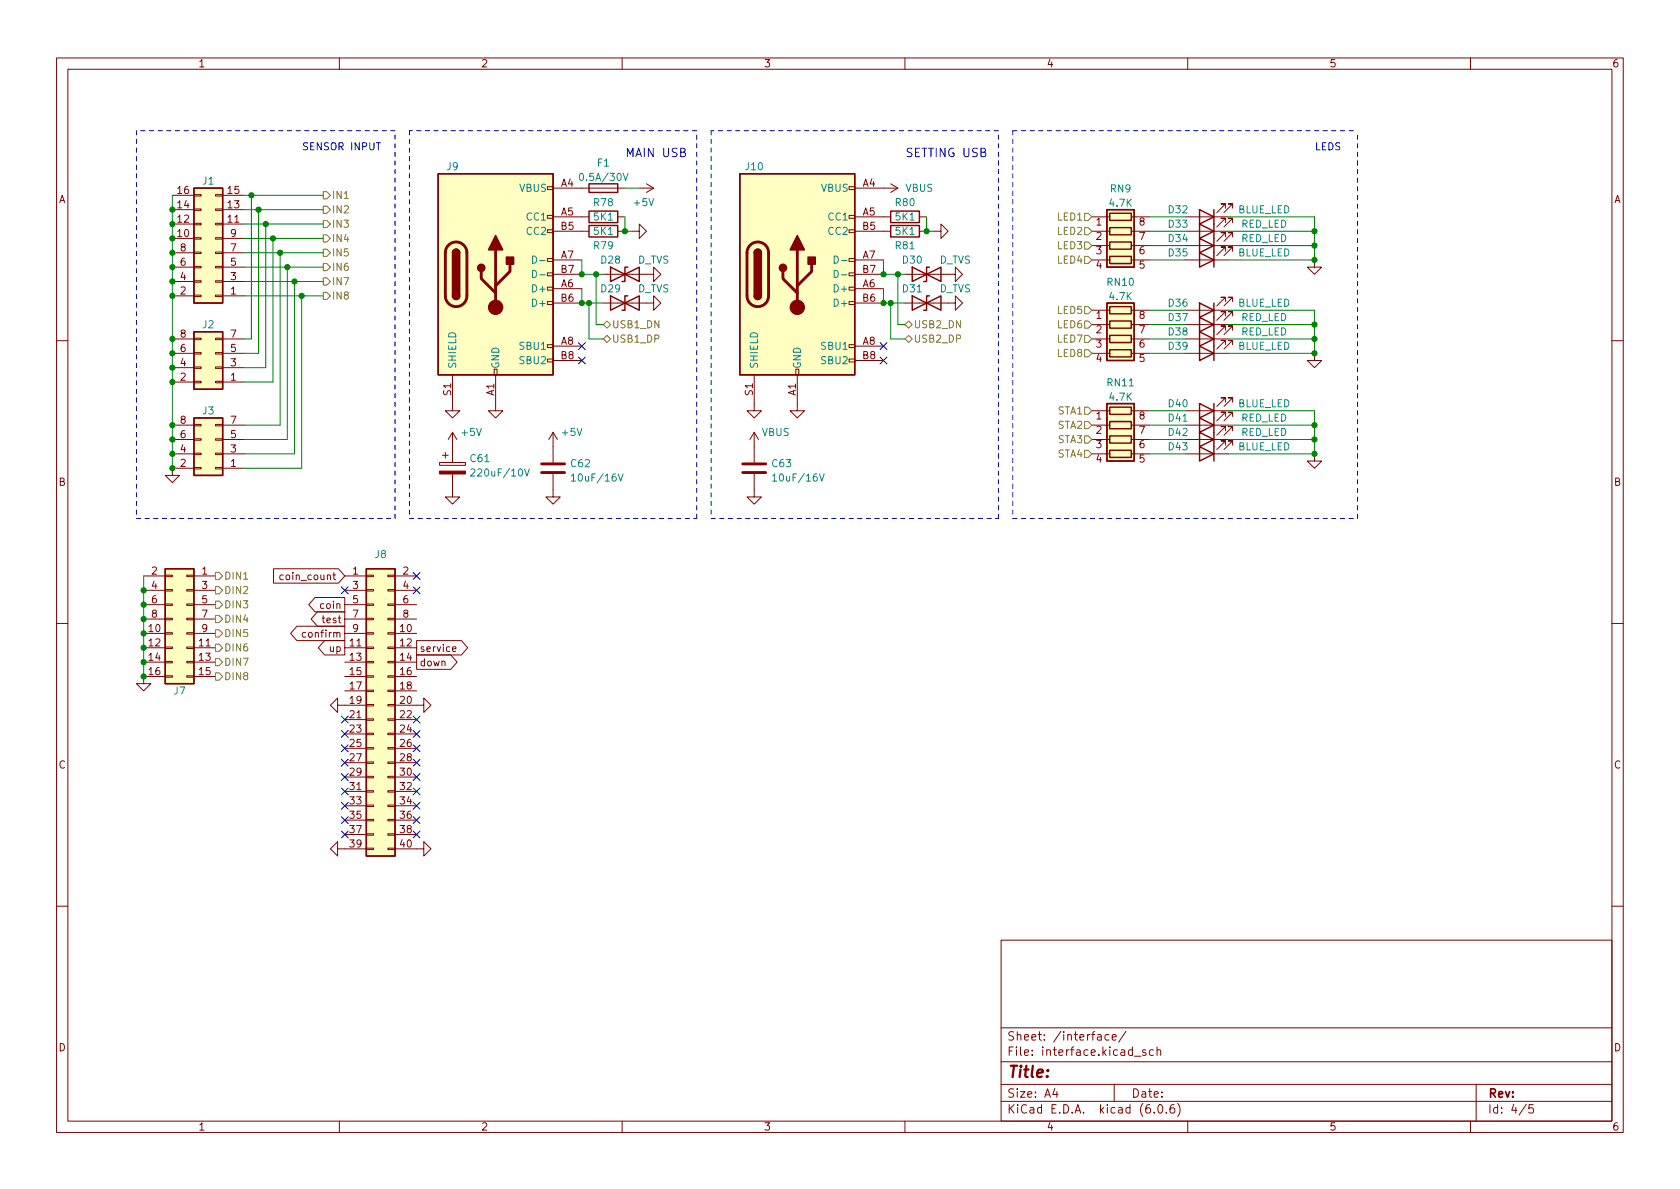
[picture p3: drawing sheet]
<svg xmlns="http://www.w3.org/2000/svg" width="297mm" height="210mm" viewBox="0 0 297 210" stroke-linecap="round" stroke-linejoin="round" font-family="sans-serif">
<g fill="none" stroke="#840000" stroke-width=".18">
<path d="M10 10.2h277v190.1h-277zM12 12.2h273v186.1h-273zM60 10.2v2M110 10.2v2M160 10.2v2M210 10.2v2M260 10.2v2M30.5 39.6h3.8M30.5 37.1h3.8M30.5 34.5h3.8M34.3 34.4h1.3v.3h-1.3zM34.3 37h1.3v.2h-1.3z"/>
<path d="M34.3 39.5h1.3v.2h-1.3zM38.1 34.4h1.3v.3h-1.3zM38.1 37h1.3v.2h-1.3zM38.1 39.5h1.3v.2h-1.3zM39.4 39.6h3.8M39.4 37.1h3.8M39.4 34.5h3.8M96.8 38.1h1v.5h-1zM96.8 33h1v.5h-1zM97.8 33.3h12.7M97.8 38.3h6.3M109.2 38.3h1.3"/>
<path d="M113 33.3h2.6M114.3 32.5l1.3 .8M115.6 33.3l-1.3 .7M150.1 38.1h1v.5h-1zM150.1 33h1v.5h-1zM151.1 33.3h7.6M151.1 38.3h6.4M157.5 32.5l1.2 .8M158.7 33.3l-1.2 .7M162.6 38.3h1.2M193 38.3h3.2M200 38.3h3.2"/>
<path d="M209.5 38.3h7.7M216.7 36.8v-.7h-.8h.8l-1.6 1.5M216.7 39.4v-.8h-.8h.8l-1.6 1.5M217.9 36.8v-.7h-.7h.7l-1.5 1.5M217.9 39.4v-.8h-.7h.7l-1.5 1.5M30.5 59.9h3.8M30.5 52.3h3.8M30.5 42.2h3.8M30.5 49.8h3.8M30.5 47.2h3.8M30.5 44.7h3.8M34.3 59.8h1.3v.3h-1.3z"/>
<path d="M34.3 42h1.3v.3h-1.3zM34.3 44.6h1.3v.2h-1.3zM34.3 47.1h1.3v.3h-1.3zM34.3 49.7h1.3v.2h-1.3zM34.3 52.2h1.3v.2h-1.3zM38.1 59.8h1.3v.3h-1.3zM38.1 42h1.3v.3h-1.3zM38.1 44.6h1.3v.2h-1.3zM38.1 47.1h1.3v.3h-1.3zM38.1 49.7h1.3v.2h-1.3zM38.1 52.2h1.3v.2h-1.3zM39.4 59.9h3.8"/>
<path d="M39.4 52.3h3.8M39.4 42.2h3.8M39.4 49.8h3.8M39.4 47.2h3.8M39.4 44.7h3.8M96.8 53.3h1v.5h-1zM96.8 50.8h1v.5h-1zM96.8 48.3h1v.5h-1zM96.8 45.7h1v.5h-1zM96.8 40.6h1v.5h-1zM97.8 48.5h5.1M97.8 53.6h5.1"/>
<path d="M97.8 51h5.1M97.8 46h5.1M97.8 40.9h6.3M106.7 53.6h8.9v-1.3l1.2 1.3-1.2 1.3v-1.3M106.7 48.5h8.9v-1.3l1.2 1.3-1.2 1.3v-1.3M109.2 40.9h1.3M111.8 40.9h1.2v-1.3l1.3 1.3-1.3 1.3v-1.3M150.1 53.3h1v.5h-1zM150.1 50.8h1v.5h-1zM150.1 48.3h1v.5h-1zM150.1 45.7h1v.5h-1zM150.1 40.6h1v.5h-1z"/>
<path d="M151.1 48.5h5.1M151.1 53.6h5.1M151.1 51h5.1M151.1 46h5.1M151.1 40.9h6.4M160 53.6h8.9v-1.3l1.3 1.3-1.3 1.3v-1.3M160 48.5h8.9v-1.3l1.3 1.3-1.3 1.3v-1.3M162.6 40.9h1.2M165.1 40.9h1.3v-1.3l1.2 1.3-1.2 1.3v-1.3M193 54.9h3.2M193 59.9h3.2M193 57.4h3.2"/>
<path d="M193 46h3.2M193 40.9h3.2M193 43.4h3.2M200 54.9h3.2M200 59.9h3.2M200 57.4h3.2M200 46h3.2M200 40.9h3.2M200 43.4h3.2M209.5 54.9h7.7M209.5 59.9h7.7M209.5 57.4h7.7"/>
<path d="M209.5 46h7.7M209.5 40.9h7.7M209.5 43.4h7.7M216.7 53.3v-.7h-.8h.8l-1.6 1.5M216.7 58.4v-.7h-.8h.8l-1.6 1.5M216.7 55.9v-.8h-.8h.8l-1.6 1.5M216.7 44.4v-.7h-.8h.8l-1.6 1.5M216.7 41.9v-.8h-.8h.8l-1.6 1.6M217.9 53.3v-.7h-.7h.7l-1.5 1.5M217.9 58.4v-.7h-.7h.7l-1.5 1.5M217.9 55.9v-.8h-.7h.7l-1.5 1.5M217.9 44.4v-.7h-.7h.7l-1.5 1.5"/>
<path d="M217.9 41.9v-.8h-.7h.7l-1.5 1.6M232.4 46v1.2h1.3l-1.3 1.3-1.3-1.3h1.3M10 60.2h2M30.5 62.5h3.8M30.5 75.2h3.8M30.5 77.7h3.8M30.5 67.6h3.8M30.5 65h3.8M34.3 62.4h1.3v.2h-1.3zM34.3 64.9h1.3v.2h-1.3zM34.3 67.4h1.3v.3h-1.3zM34.3 75.1h1.3v.2h-1.3z"/>
<path d="M34.3 77.6h1.3v.2h-1.3zM38.1 62.4h1.3v.2h-1.3zM38.1 64.9h1.3v.2h-1.3zM38.1 67.4h1.3v.3h-1.3zM38.1 75.1h1.3v.2h-1.3zM38.1 77.6h1.3v.2h-1.3zM39.4 62.5h3.8M39.4 75.2h3.8M39.4 77.7h3.8M39.4 67.6h3.8M39.4 65h3.8M80 66.3v6.3h1.3l-1.3 1.3-1.3-1.3h1.3"/>
<path d="M80 76.4l-.8 1.3M80 76.4v5.4M80 76.4l.8 1.3M87.4 65.3h.5v1h-.5zM87.6 66.3v6.3h1.3l-1.3 1.3-1.2-1.3h1.2M96.8 63.5h1v.5h-1zM96.8 61h1v.5h-1zM97.8 76.4l-.8 1.3M97.8 76.4v5.4M97.8 76.4l.8 1.3M97.8 61.2h5.1M97.8 63.7h5.1"/>
<path d="M133.3 66.3v6.3h1.3l-1.3 1.3-1.2-1.3h1.2M133.3 76.4v5.4M133.3 76.4l-.7 1.3M133.3 76.4l.8 1.3M140.7 65.3h.5v1h-.5zM141 66.3v6.3h1.2l-1.2 1.3-1.3-1.3h1.3M150.1 63.5h1v.5h-1zM150.1 61h1v.5h-1zM151.1 61.2h5.1M151.1 63.7h5.1M193 62.5h3.2M193 72.6h3.2"/>
<path d="M193 75.2h3.2M193 77.7h3.2M200 62.5h3.2M200 72.6h3.2M200 75.2h3.2M200 77.7h3.2M209.5 62.5h7.7M209.5 72.6h7.7M209.5 75.2h7.7M209.5 77.7h7.7M216.7 61v-.8h-.8h.8l-1.6 1.5M216.7 78.7v-.7h-.8h.8l-1.6 1.5"/>
<path d="M216.7 71.1v-.7h-.8h.8l-1.6 1.5M216.7 73.7v-.8h-.8h.8l-1.6 1.5M216.7 76.2v-.8h-.8h.8l-1.6 1.6M217.9 61v-.8h-.7h.7l-1.5 1.5M217.9 78.7v-.7h-.7h.7l-1.5 1.5M217.9 71.1v-.7h-.7h.7l-1.5 1.5M217.9 73.7v-.8h-.7h.7l-1.5 1.5M217.9 76.2v-.8h-.7h.7l-1.5 1.6M232.4 62.5v1.2h1.3l-1.3 1.3-1.3-1.3h1.3M285 60.2h2M30.5 80.3h3.8M34.3 80.1h1.3v.3h-1.3z"/>
<path d="M34.3 82.7h1.3v.2h-1.3zM34.3 82.8h-3.8v1.3h1.2l-1.2 1.2-1.3-1.2h1.3M38.1 80.1h1.3v.3h-1.3zM38.1 82.7h1.3v.2h-1.3zM39.4 80.3h3.8M39.4 82.8h3.8M77.7 81.8h4.6v.5h-4.6zM78.2 80.5h1M78.7 80v1M80 83.8v4.1h1.3l-1.3 1.2-1.3-1.2h1.3M97.8 83.8v4.1h1.3l-1.3 1.2-1.3-1.2h1.3M133.3 83.8v4.1h1.3l-1.3 1.2-1.2-1.2h1.2"/>
<path d="M193 80.3h3.2M200 80.3h3.2M209.5 80.3h7.7M232.4 80.3v1.2h1.3l-1.3 1.3-1.3-1.3h1.3M10 110.2h2M25.4 101.8h3.8M25.4 112h3.8M25.4 114.5h3.8M25.4 117.1h3.8M25.4 104.4h3.8M25.4 106.9h3.8M25.4 109.5h3.8"/>
<path d="M29.2 119.5h1.3v.3h-1.3zM29.2 117h1.3v.2h-1.3zM29.2 114.4h1.3v.3h-1.3zM29.2 111.9h1.3v.2h-1.3zM29.2 109.3h1.3v.3h-1.3zM29.2 106.8h1.3v.3h-1.3zM29.2 104.3h1.3v.2h-1.3zM29.2 101.7h1.3v.3h-1.3zM29.2 119.6h-3.8v1.3h1.3l-1.3 1.3-1.3-1.3h1.3M33 119.5h1.3v.3h-1.3zM33 117h1.3v.2h-1.3zM33 114.4h1.3v.3h-1.3z"/>
<path d="M33 111.9h1.3v.2h-1.3zM33 109.3h1.3v.3h-1.3zM33 106.8h1.3v.3h-1.3zM33 104.3h1.3v.2h-1.3zM33 101.7h1.3v.3h-1.3zM34.3 101.8h3.8M34.3 112h3.8M34.3 114.5h3.8M34.3 117.1h3.8M34.3 119.6h3.8M34.3 104.4h3.8M34.3 106.9h3.8"/>
<path d="M34.3 109.5h3.8M48.4 100.6h11.4l1.2 1.2-1.2 1.3h-11.4zM50.1 101.7h-.4l-.2 .2 .1 .6h.5M52.5 110.7h8.5v2.6h-8.5l-1.1-1.3zM55.7 105.7h5.3v2.5h-5.3l-1.1-1.3zM56.1 108.2h4.9v2.5h-4.9l-1.1-1.2zM57.4 113.3h3.6v2.5h-3.6l-1.1-1.3zM58.9 101.7h.4M59 101.2v1.1l.3 .2M61 101.8h3.8M61 112h3.8M61 114.5h3.8"/>
<path d="M61 117.1h3.8M61 119.6h3.8M61 104.4h3.8M61 106.9h3.8M61 109.5h3.8M64.8 119.5h1.2v.3h-1.2zM64.8 117h1.2v.2h-1.2zM64.8 114.4h1.2v.3h-1.2zM64.8 111.9h1.2v.2h-1.2zM64.8 109.3h1.2v.3h-1.2zM64.8 106.8h1.2v.3h-1.2zM64.8 104.3h1.2v.2h-1.2z"/>
<path d="M64.8 101.7h1.2v.3h-1.2zM68.6 119.5h1.2v.3h-1.2zM68.6 117h1.2v.2h-1.2zM68.6 114.4h1.2v.3h-1.2zM68.6 111.9h1.2v.2h-1.2zM68.6 109.3h1.2v.3h-1.2zM68.6 106.8h1.2v.3h-1.2zM68.6 104.3h1.2v.2h-1.2zM68.6 101.7h1.2v.3h-1.2zM69.8 101.8h3.9M69.8 112h3.9M69.8 114.5h3.9"/>
<path d="M69.8 117.1h3.9M69.8 119.6h3.9M69.8 104.4h3.9M69.8 106.9h3.9M69.8 109.5h3.9M73.7 115.8h6l1.1 1.3-1.1 1.3h-6zM73.7 113.3h7.9l1.1 1.2-1.1 1.3h-7.9zM80 114.8l.6-.1v-.3h-.4l-.2 .1 .1 .7h.5M285 110.2h2M59.7 124.7v-1.3l-1.3 1.3 1.3 1.3v-1.3h5.1M61 122.2h3.8M61 127.2h3.8"/>
<path d="M61 129.8h3.8M61 132.3h3.8M61 134.9h3.8M61 137.4h3.8M61 139.9h3.8M64.8 139.8h1.2v.3h-1.2zM64.8 137.3h1.2v.2h-1.2zM64.8 134.7h1.2v.3h-1.2zM64.8 132.2h1.2v.3h-1.2zM64.8 129.7h1.2v.2h-1.2zM64.8 127.1h1.2v.3h-1.2zM64.8 124.6h1.2v.2h-1.2z"/>
<path d="M64.8 122h1.2v.3h-1.2zM68.6 139.8h1.2v.3h-1.2zM68.6 137.3h1.2v.2h-1.2zM68.6 134.7h1.2v.3h-1.2zM68.6 132.2h1.2v.3h-1.2zM68.6 129.7h1.2v.2h-1.2zM68.6 127.1h1.2v.3h-1.2zM68.6 124.6h1.2v.2h-1.2zM68.6 122h1.2v.3h-1.2zM69.8 124.7h5.1v-1.3l1.3 1.3-1.3 1.3v-1.3M69.8 122.2h3.9M69.8 127.2h3.9"/>
<path d="M69.8 129.8h3.9M69.8 132.3h3.9M69.8 134.9h3.9M69.8 137.4h3.9M69.8 139.9h3.9M59.7 150.1v-1.3l-1.3 1.3 1.3 1.3v-1.3h5.1M61 142.5h3.8M61 145h3.8M61 147.6h3.8M64.8 150h1.2v.2h-1.2zM64.8 147.4h1.2v.3h-1.2zM64.8 144.9h1.2v.3h-1.2z"/>
<path d="M64.8 142.4h1.2v.2h-1.2zM68.6 150h1.2v.2h-1.2zM68.6 147.4h1.2v.3h-1.2zM68.6 144.9h1.2v.3h-1.2zM68.6 142.4h1.2v.2h-1.2zM69.8 150.1h5.1v-1.3l1.3 1.3-1.3 1.3v-1.3M69.8 142.5h3.9M69.8 145h3.9M69.8 147.6h3.9M10 160.2h2M177 166.3h108v32h-108zM285 160.2h2"/>
<path d="M60 198.3v2M110 198.3v2M160 198.3v2M177 194.8h108M177 191.8h108M177 187.8h108M177 181.8h108M186.5 192.5l-.4 1h1M186.9 193v1M194.1 183h.5l.1 .9M194.7 183.3l-.5 .1a.29 .29 0 0 0-.2 .2 .29 .29 0 0 0 .2 .3h.5M196.1 183l-.5-.1-.2 .3v.4l.1 .3h.6"/>
<path d="M196.6 183.4l.8-.1-.1-.3-.4-.1-.3 .2 .1 .8h.6M197 191.8v3M199.1 182.4l-1.3 1.9M200.6 186.8h1.1M202.6 185.7l-.4-.1-.2 .2 .1 .3 .5 .1v.4h-.6M203.9 185.7l-.4-.1-.3 .3v.4l.2 .3h.5M204.1 196.7v.1M204.6 185.8l.2-.2 .3 .1 .1 .9M204.6 185.1v1.5M204.9 195.4l.2-.1a.81 .81 0 0 1 .6 .7 .81 .81 0 0 1-.3 .8h-.2a.81 .81 0 0 1-.6-.6 .81 .81 0 0 1 .3-.8zM206.2 196.7v.1M207.6 195.3a.59 .59 0 0 0-.7 .7v.5l.1 .3h.4l.2-.1 .1-.5-.1-.2-.5-.1-.2 .3"/>
<path d="M208.2 195.1a1.72 1.72 0 0 1 0 2.3M210 198.3v2M260 198.3v2M261 191.8v6.5M269.9 195.3l-1.3 1.9M271.1 195.3h-.7l-.1 .7 .2-.1 .5 .1 .2 .2-.1 .5-.2 .1-.6-.1"/>
</g>
<g fill="none" stroke="#840000" stroke-width=".25">
<path d="M34.3 33.3h5.1v20.3h-5.1zM77.5 30.7h20.3v35.6h-20.3zM104.1 39.9h5.1v2h-5.1zM104.1 37.3h5.1v2.1h-5.1zM104.1 32.5h5.1v1.5h-5.1zM130.8 30.7h20.3v35.6h-20.3zM157.5 39.9h5.1v2h-5.1zM157.5 37.3h5.1v2.1h-5.1zM195.7 37.1h4.8v10.1h-4.8zM196.2 37.7h3.8v1.3h-3.8zM212.1 37.1l2.5 1.2-2.5 1.3zM212.1 39.6l2.5 1.3-2.5 1.3z"/>
<path d="M214.6 37.1v10.1M34.3 58.7h5.1v10.1h-5.1zM80 52.3a.64 .64 0 0 0 .6 .7 .64 .64 0 0 0 .7-.7M80 44.7a.64 .64 0 0 1 .6-.6 .64 .64 0 0 1 .7 .6M107.9 47.2v2.6l5.1-2.6v2.6zM107.9 52.3v2.6l5.1-2.6v2.6zM111 47.2h-.5v2.6h-.5M111 52.3h-.5v2.6h-.5M133.3 52.3a.64 .64 0 0 0 .7 .7 .64 .64 0 0 0 .6-.7M133.3 44.7a.64 .64 0 0 1 .7-.6 .64 .64 0 0 1 .6 .6M161.3 47.2v2.6l5.1-2.6v2.6zM161.3 52.3v2.6l5.1-2.6v2.6z"/>
<path d="M164.3 47.2h-.5v2.6h-.5M164.3 52.3h-.5v2.6h-.5M195.7 53.6h4.8v10.1h-4.8zM196.2 54.2h3.8v1.3h-3.8zM196.2 56.8h3.8v1.2h-3.8zM196.2 59.3h3.8v1.3h-3.8zM196.2 40.3h3.8v1.2h-3.8zM196.2 42.8h3.8v1.3h-3.8zM196.2 45.3h3.8v1.3h-3.8zM212.1 53.6l2.5 1.3-2.5 1.2zM212.1 58.7l2.5 1.2-2.5 1.3zM212.1 56.1l2.5 1.3-2.5 1.3z"/>
<path d="M212.1 44.7l2.5 1.3-2.5 1.2zM212.1 42.2l2.5 1.2-2.5 1.3zM214.6 53.6v10.1M34.3 73.9h5.1v10.2h-5.1zM195.7 71.4h4.8v10.1h-4.8zM196.2 61.8h3.8v1.3h-3.8zM196.2 72h3.8v1.3h-3.8zM196.2 74.5h3.8v1.3h-3.8zM196.2 77.1h3.8v1.3h-3.8zM196.2 79.6h3.8v1.3h-3.8zM212.1 61.2l2.5 1.3-2.5 1.2zM212.1 79l2.5 1.3-2.5 1.2z"/>
<path d="M212.1 71.4l2.5 1.2-2.5 1.3zM212.1 73.9l2.5 1.3-2.5 1.2zM212.1 76.4l2.5 1.3-2.5 1.3zM214.6 71.4v10.1M29.2 100.6h5.1v20.3h-5.1zM64.8 100.6h5v50.8h-5z"/>
</g>
<path d="M79.3 43.4a1.91 1.91 0 0 1 2.1-.5 1.91 1.91 0 0 1 1.1 1.8v7.6a1.91 1.91 0 0 1-1.9 1.9 1.91 1.91 0 0 1-1.9-1.9v-7.8l.2-.6zM85.1 48v1.3l2.5 2.5M87.6 44.2v10.2M90.2 46.7v1.3l-2.6 2.5M132.6 43.4a1.91 1.91 0 0 1 2.1-.5 1.91 1.91 0 0 1 1.2 1.8v7.6a1.91 1.91 0 0 1-1.9 1.9 1.91 1.91 0 0 1-1.9-1.9v-7.8l.2-.6zM138.4 48v1.3l2.6 2.5M141 44.2v10.2M143.5 46.7v1.3l-2.5 2.5M95.8 83.6h4M95.8 82h4M131.3 83.6h4.1M131.3 82h4.1" fill="none" stroke="#840000" stroke-width=".51"/>
<g fill="none" stroke="#008484" stroke-width=".18">
<path d="M110.2 30.6l.4 1.3 .4-1.3M94.2 45.3a.64 .64 0 0 1 .7 .6 .64 .64 0 0 1-.7 .6zM94.2 47.8a.64 .64 0 0 1 .7 .6 .64 .64 0 0 1-.7 .7zM95.4 46.1h1M95.4 48.6h1M147.5 45.3a.64 .64 0 0 1 .7 .6 .64 .64 0 0 1-.7 .6zM147.5 47.8a.64 .64 0 0 1 .7 .6 .64 .64 0 0 1-.7 .7zM148.8 46.1h.9M148.8 48.6h.9M83.3 83l.4-.1 .3 .4-.8 .9h.8M92.7 82.9l.5 1.3 .4-1.3M101 84.2l.4-.4v1.3"/>
<path d="M101 85.1h.8M109.3 83.8l.4 1.3 .5-1.3M136.6 84.2l.4-.4v1.3M136.6 85.1h.7M144.9 83.8l.4 1.3 .4-1.3"/>
</g>
<g fill="#840000" stroke="#840000" stroke-width=".18">
<path d="M77.7 83.3h4.6v.5h-4.6z"/>
<circle cx="141" cy="54.4" r="1.27"/>
<circle cx="87.6" cy="54.4" r="1.27"/>
</g>
<g fill="#ffffc2" stroke="#ffffc2" stroke-width=".18">
<path d="M64.8 100.6h5v50.8h-5z"/>
<path d="M195.7 53.6h4.8v10.1h-4.8z"/>
<path d="M195.7 71.4h4.8v10.1h-4.8z"/>
<path d="M130.8 30.7h20.3v35.6h-20.3z"/>
<path d="M77.5 30.7h20.3v35.6h-20.3z"/>
<path d="M195.7 37.1h4.8v10.1h-4.8z"/>
<path d="M29.2 100.6h5.1v20.3h-5.1z"/>
<path d="M34.3 58.7h5.1v10.1h-5.1z"/>
<path d="M34.3 33.3h5.1v20.3h-5.1z"/>
<path d="M34.3 73.9h5.1v10.2h-5.1z"/>
</g>
<g fill="#840000" stroke="#840000" stroke-width=".25">
<path d="M133.3 52.3h1.3a.64 .64 0 0 1-.6 .7 .64 .64 0 0 1-.7-.7z"/>
<path d="M133.3 44.7h1.3v7.6h-1.3z"/>
<path d="M133.5 44.3a.64 .64 0 0 1 .7-.2 .64 .64 0 0 1 .4 .6h-1.3z"/>
<path d="M141 41.7l1.2 2.5h-2.5z"/>
<path d="M142.9 45.5h1.2v1.2h-1.2z"/>
<path d="M80 52.3h1.3a.64 .64 0 0 1-.7 .7 .64 .64 0 0 1-.6-.7z"/>
<path d="M80 44.7h1.3v7.6h-1.3z"/>
<path d="M80.2 44.3a.64 .64 0 0 1 .7-.2 .64 .64 0 0 1 .4 .6h-1.3z"/>
<path d="M87.6 41.7l1.3 2.5h-2.5z"/>
<path d="M89.5 45.5h1.3v1.2h-1.3z"/>
<circle cx="138.4" cy="47.4" r=".63"/>
<circle cx="85.1" cy="47.4" r=".63"/>
</g>
<g fill="none" stroke="#848400" stroke-width=".18">
<path d="M57.1 36.4h.7l.6 .7-.6 .6h-.7zM57.1 33.9h.7l.6 .6-.6 .7h-.7zM57.1 39h.7l.6 .6-.6 .7h-.7zM191.8 37.7h.6l.6 .6-.6 .7h-.6zM57.1 41.5h.7l.6 .7-.6 .6h-.7zM57.1 49.1h.7l.6 .7-.6 .6h-.7zM57.1 51.7h.7l.6 .6-.6 .7h-.7zM57.1 44.1h.7l.6 .6-.6 .6h-.7zM57.1 46.6h.7l.6 .6-.6 .7h-.7zM106.7 57.4l.6-.6 .6 .6-.6 .6zM106.7 59.9l.6-.6 .6 .6-.6 .7zM160 57.4l.7-.6 .6 .6-.6 .6z"/>
<path d="M160 59.9l.7-.6 .6 .6-.6 .7zM191.8 56.8h.6l.6 .6-.6 .6h-.6zM191.8 45.3h.6l.6 .7-.6 .6h-.6zM191.8 42.8h.6l.6 .6-.6 .7h-.6zM191.8 40.3h.6l.6 .6-.6 .6h-.6zM191.8 54.2h.6l.6 .7-.6 .6h-.6zM191.8 59.3h.6l.6 .6-.6 .7h-.6zM191.8 77.1h.6l.6 .6-.6 .7h-.6zM191.8 74.5h.6l.6 .7-.6 .6h-.6zM191.8 72h.6l.6 .6-.6 .7h-.6zM191.8 61.8h.6l.6 .7-.6 .6h-.6zM191.8 79.6h.6l.6 .7-.6 .6h-.6z"/>
<path d="M38.1 101.2h.6l.7 .6-.7 .7h-.6zM38.1 106.3h.6l.7 .6-.7 .7h-.6zM38.1 111.4h.6l.7 .6-.7 .6h-.6zM38.1 103.8h.6l.7 .6-.7 .6h-.6zM38.1 108.8h.6l.7 .7-.7 .6h-.6zM38.1 113.9h.6l.7 .6-.7 .7h-.6zM38.1 119h.6l.7 .6-.7 .7h-.6zM38.1 116.5h.6l.7 .6-.7 .6h-.6z"/>
</g>
<path d="M66.5 25.2h.8" fill="none" stroke="#0000c2" stroke-width=".18"/>
<g fill="none" stroke="#0000c2" stroke-width=".18" stroke-dasharray=".8 .8">
<path d="M24.1 23.1v68.6M69.8 23.1h-45.7M72.4 23.1v68.6M123.2 23.1h-50.8M125.7 23.1v68.6M176.5 23.1h-50.8M179.1 23.1h60.9M179.1 23.1v68.6M24.1 91.7h45.7M69.8 91.7v-68.6M72.4 91.7h50.8M123.2 91.7v-68.6"/>
<path d="M125.7 91.7h50.8M176.5 91.7v-68.6M179.1 91.7h60.9M240 91.7v-68.6"/>
</g>
<g fill="none" stroke="#008400" stroke-width=".18">
<path d="M30.5 34.5v48.3M43.2 34.5h13.9M43.2 39.6h13.9M43.2 37.1h13.9M44.4 34.5v25.4h-1.2M45.7 37.1v25.4h-2.5M47 39.6v25.4h-3.8M110.5 38.3v2.6h1.3M110.5 33.3h2.5M163.8 38.3v2.6h1.3M203.2 38.3h6.3M217.2 38.3h15.2v7.7h-15.2"/>
<path d="M43.2 49.8h13.9M43.2 52.3h13.9M43.2 47.2h13.9M43.2 42.2h13.9M43.2 44.7h13.9M48.3 42.2v25.4h-5.1M49.5 44.7v30.5h-6.3M50.8 47.2v30.5h-7.6M52.1 49.8v30.5h-8.9M53.3 52.3v30.5h-10.1M102.9 46v2.5h3.8M102.9 51v2.6h3.8"/>
<path d="M104.1 53.6v6.3h2.6M105.4 48.5v8.9h1.3M156.2 46v2.5h3.8M156.2 51v2.6h3.8M157.5 53.6v6.3h2.5M158.7 48.5v8.9h1.3M203.2 54.9h6.3M203.2 59.9h6.3M203.2 40.9h6.3M203.2 57.4h6.3M203.2 46h6.3M203.2 43.4h6.3"/>
<path d="M217.2 54.9h15.2v7.6h-15.2M217.2 59.9h15.2M217.2 40.9h15.2M217.2 57.4h15.2M217.2 43.4h15.2M203.2 75.2h6.3M203.2 62.5h6.3M203.2 72.6h6.3M203.2 77.7h6.3M217.2 75.2h15.2M217.2 72.6h15.2v7.7h-15.2M217.2 77.7h15.2"/>
<path d="M203.2 80.3h6.3M25.4 101.8v17.8"/>
</g>
<g fill="none" stroke="#000084" stroke-width=".18">
<path d="M102.3 63.1l1.2 1.3M102.3 60.6l1.2 1.2M103.5 63.1l-1.2 1.3M103.5 60.6l-1.2 1.2M155.6 60.6l1.2 1.2M155.6 63.1l1.2 1.3M156.8 60.6l-1.2 1.2M156.8 63.1l-1.2 1.3M60.4 103.8l1.2 1.2M61.6 103.8l-1.2 1.2M73.1 103.8l1.2 1.2M73.1 101.2l1.2 1.3"/>
<path d="M74.3 103.8l-1.2 1.2M74.3 101.2l-1.2 1.3M60.4 131.7l1.2 1.2M60.4 129.2l1.2 1.2M60.4 134.3l1.2 1.2M60.4 126.6l1.2 1.3M60.4 136.8l1.2 1.2M60.4 139.3l1.2 1.3M61.6 131.7l-1.2 1.2M61.6 129.2l-1.2 1.2M61.6 134.3l-1.2 1.2M61.6 136.8l-1.2 1.2"/>
<path d="M61.6 139.3l-1.2 1.3M61.6 126.6l-1.2 1.3M73.1 134.3l1.2 1.2M73.1 136.8l1.2 1.2M73.1 139.3l1.2 1.3M73.1 129.2l1.2 1.2M73.1 126.6l1.2 1.3M73.1 131.7l1.2 1.2M74.3 134.3l-1.2 1.2M74.3 136.8l-1.2 1.2M74.3 139.3l-1.2 1.3M74.3 126.6l-1.2 1.3"/>
<path d="M74.3 129.2l-1.2 1.2M74.3 131.7l-1.2 1.2M60.4 147l1.2 1.2M60.4 144.4l1.2 1.2M60.4 141.9l1.2 1.2M61.6 147l-1.2 1.2M61.6 141.9l-1.2 1.2M61.6 144.4l-1.2 1.2M73.1 147l1.2 1.2M73.1 144.4l1.2 1.2M73.1 141.9l1.2 1.2M74.3 144.4l-1.2 1.2"/>
<path d="M74.3 147l-1.2 1.2M74.3 141.9l-1.2 1.2"/>
</g>
<g fill="#008400" stroke="#008400" stroke-width=".18">
<circle cx="232.4" cy="80.3" r=".46"/>
<circle cx="232.4" cy="62.5" r=".46"/>
<circle cx="232.4" cy="75.2" r=".46"/>
<circle cx="232.4" cy="77.7" r=".46"/>
<circle cx="158.7" cy="48.5" r=".46"/>
<circle cx="163.8" cy="40.9" r=".46"/>
<circle cx="156.2" cy="48.5" r=".46"/>
<circle cx="157.5" cy="53.6" r=".46"/>
<circle cx="156.2" cy="53.6" r=".46"/>
<circle cx="102.9" cy="48.5" r=".46"/>
<circle cx="110.5" cy="40.9" r=".46"/>
<circle cx="105.4" cy="48.5" r=".46"/>
<circle cx="102.9" cy="53.6" r=".46"/>
<circle cx="104.1" cy="53.6" r=".46"/>
<circle cx="232.4" cy="59.9" r=".46"/>
<circle cx="232.4" cy="57.4" r=".46"/>
<circle cx="232.4" cy="40.9" r=".46"/>
<circle cx="232.4" cy="43.4" r=".46"/>
<circle cx="232.4" cy="46" r=".46"/>
<circle cx="30.5" cy="37.1" r=".46"/>
<circle cx="30.5" cy="42.2" r=".46"/>
<circle cx="30.5" cy="39.6" r=".46"/>
<circle cx="30.5" cy="44.7" r=".46"/>
<circle cx="30.5" cy="52.3" r=".46"/>
<circle cx="30.5" cy="49.8" r=".46"/>
<circle cx="30.5" cy="59.9" r=".46"/>
<circle cx="30.5" cy="47.2" r=".46"/>
<circle cx="44.4" cy="34.5" r=".46"/>
<circle cx="45.7" cy="37.1" r=".46"/>
<circle cx="47" cy="39.6" r=".46"/>
<circle cx="48.3" cy="42.2" r=".46"/>
<circle cx="50.8" cy="47.2" r=".46"/>
<circle cx="49.5" cy="44.7" r=".46"/>
<circle cx="53.3" cy="52.3" r=".46"/>
<circle cx="52.1" cy="49.8" r=".46"/>
<circle cx="30.5" cy="62.5" r=".46"/>
<circle cx="30.5" cy="67.6" r=".46"/>
<circle cx="30.5" cy="65" r=".46"/>
<circle cx="25.4" cy="104.4" r=".46"/>
<circle cx="25.4" cy="112" r=".46"/>
<circle cx="25.4" cy="109.5" r=".46"/>
<circle cx="25.4" cy="114.5" r=".46"/>
<circle cx="25.4" cy="106.9" r=".46"/>
<circle cx="30.5" cy="80.3" r=".46"/>
<circle cx="30.5" cy="77.7" r=".46"/>
<circle cx="30.5" cy="82.8" r=".46"/>
<circle cx="30.5" cy="75.2" r=".46"/>
<circle cx="25.4" cy="117.1" r=".46"/>
<circle cx="25.4" cy="119.6" r=".46"/>
</g>
<text font-size="2.8" fill="#840000" x="178" y="190.6">Title:</text>
<g font-size="2.1" fill="#0000c2">
<text x="110.5" y="27.8">MAIN USB</text>
<text x="160" y="27.8">SETTING USB</text>
</g>
<g font-size="2.1" fill="#840000">
<text x="178" y="184">Sheet: /interface/</text>
<text x="178" y="186.7">File: interface.kicad_sch</text>
<text x="178" y="196.9">KiCad E.D.A. kicad (6.0.6)</text>
<text x="178" y="194.1">Size: A4</text>
<text x="200" y="194.1">Date:</text>
<text x="263" y="194.1">Rev:</text>
<text x="263" y="196.9">Id: 4/5</text>
</g>
<g font-size="1.8" fill="#840000">
<text x="35" y="11.9">1</text>
<text x="85" y="11.9">2</text>
<text x="135" y="11.9">3</text>
<text x="185" y="11.9">4</text>
<text x="235" y="11.9">5</text>
<text x="285" y="11.9">6</text>
<text x="10.3" y="35.9">A</text>
<text x="31.4" y="34.3">16</text>
<text x="40.3" y="34.3">15</text>
<text x="99.2" y="33">A4</text>
<text x="152.5" y="33">A4</text>
<text x="285.3" y="35.9">A</text>
<text x="31.4" y="41.9">10</text>
<text x="31.4" y="39.4">12</text>
<text x="31.4" y="36.8">14</text>
<text x="40.3" y="39.4">11</text>
<text x="40.3" y="36.8">13</text>
<text x="40.8" y="41.9">9</text>
<text x="99.2" y="38.1">A5</text>
<text x="99.2" y="40.6">B5</text>
<text x="152.5" y="38.1">A5</text>
<text x="152.5" y="40.6">B5</text>
<text x="193.8" y="39.9">1</text>
<text x="201.4" y="39.9">8</text>
<text x="31.9" y="47">6</text>
<text x="31.9" y="44.4">8</text>
<text x="40.8" y="47">5</text>
<text x="40.8" y="44.4">7</text>
<text x="99.2" y="45.7">A7</text>
<text x="152.5" y="45.7">A7</text>
<text x="193.8" y="42.4">2</text>
<text x="193.8" y="45">3</text>
<text x="193.8" y="47.5">4</text>
<text x="201.4" y="47.5">5</text>
<text x="201.4" y="45">6</text>
<text x="201.4" y="42.4">7</text>
<text x="31.9" y="52.1">2</text>
<text x="31.9" y="49.5">4</text>
<text x="40.8" y="52.1">1</text>
<text x="40.8" y="49.5">3</text>
<text x="99.2" y="50.8">A6</text>
<text x="99.2" y="53.3">B6</text>
<text x="99.2" y="48.3">B7</text>
<text x="152.5" y="50.8">A6</text>
<text x="152.5" y="53.3">B6</text>
<text x="152.5" y="48.3">B7</text>
<text x="31.9" y="59.7">8</text>
<text x="40.8" y="59.7">7</text>
<text x="193.8" y="56.4">1</text>
<text x="193.8" y="58.9">2</text>
<text x="201.4" y="58.9">7</text>
<text x="201.4" y="56.4">8</text>
<text x="31.9" y="64.8">4</text>
<text x="31.9" y="62.2">6</text>
<text x="40.8" y="64.8">3</text>
<text x="40.8" y="62.2">5</text>
<text x="99.2" y="61">A8</text>
<text x="99.2" y="63.5">B8</text>
<text x="152.5" y="61">A8</text>
<text x="152.5" y="63.5">B8</text>
<text x="193.8" y="61.5">3</text>
<text x="193.8" y="64">4</text>
<text x="201.4" y="64">5</text>
<text x="201.4" y="61.5">6</text>
<text x="31.9" y="67.3">2</text>
<text x="40.8" y="67.3">1</text>
<text x="79.8" y="69.9" transform="rotate(-90 79.8 69.9)">S1</text>
<text x="87.4" y="70" transform="rotate(-90 87.4 70)">A1</text>
<text x="133.1" y="69.9" transform="rotate(-90 133.1 69.9)">S1</text>
<text x="140.7" y="70" transform="rotate(-90 140.7 70)">A1</text>
<text x="31.9" y="77.5">6</text>
<text x="31.9" y="74.9">8</text>
<text x="40.8" y="77.5">5</text>
<text x="40.8" y="74.9">7</text>
<text x="193.8" y="74.2">1</text>
<text x="193.8" y="76.7">2</text>
<text x="201.4" y="76.7">7</text>
<text x="201.4" y="74.2">8</text>
<text x="31.9" y="82.5">2</text>
<text x="31.9" y="80">4</text>
<text x="40.8" y="82.5">1</text>
<text x="40.8" y="80">3</text>
<text x="193.8" y="79.2">3</text>
<text x="193.8" y="81.8">4</text>
<text x="201.4" y="81.8">5</text>
<text x="201.4" y="79.2">6</text>
<text x="10.3" y="85.9">B</text>
<text x="285.3" y="85.9">B</text>
<text x="26.8" y="101.6">2</text>
<text x="35.7" y="101.6">1</text>
<text x="62.4" y="101.6">1</text>
<text x="71.3" y="101.6">2</text>
<text x="26.8" y="104.1">4</text>
<text x="26.8" y="106.7">6</text>
<text x="35.7" y="104.1">3</text>
<text x="35.7" y="106.7">5</text>
<text x="50.1" y="102.6">coin_count</text>
<text x="56.8" y="107.7">coin</text>
<text x="62.4" y="104.1">3</text>
<text x="62.4" y="106.7">5</text>
<text x="71.3" y="104.1">4</text>
<text x="71.3" y="106.7">6</text>
<text x="26.3" y="111.8">10</text>
<text x="26.8" y="109.2">8</text>
<text x="35.7" y="109.2">7</text>
<text x="35.7" y="111.8">9</text>
<text x="54" y="112.7">confirm</text>
<text x="57.3" y="110.2">test</text>
<text x="62.4" y="109.2">7</text>
<text x="62.4" y="111.8">9</text>
<text x="70.8" y="111.8">10</text>
<text x="71.3" y="109.2">8</text>
<text x="26.3" y="114.3">12</text>
<text x="26.3" y="116.8">14</text>
<text x="26.3" y="119.4">16</text>
<text x="35.2" y="114.3">11</text>
<text x="35.2" y="116.8">13</text>
<text x="35.2" y="119.4">15</text>
<text x="58.3" y="115.3">up</text>
<text x="61.9" y="114.3">11</text>
<text x="61.9" y="116.8">13</text>
<text x="61.9" y="119.4">15</text>
<text x="70.8" y="114.3">12</text>
<text x="70.8" y="116.8">14</text>
<text x="70.8" y="119.4">16</text>
<text x="74.1" y="117.8">down</text>
<text x="74.1" y="115.3">service</text>
<text x="61.9" y="121.9">17</text>
<text x="61.9" y="124.5">19</text>
<text x="70.8" y="121.9">18</text>
<text x="70.8" y="124.5">20</text>
<text x="61.9" y="127">21</text>
<text x="61.9" y="129.5">23</text>
<text x="70.8" y="127">22</text>
<text x="70.8" y="129.5">24</text>
<text x="10.3" y="135.9">C</text>
<text x="61.9" y="132.1">25</text>
<text x="61.9" y="134.6">27</text>
<text x="61.9" y="137.2">29</text>
<text x="70.8" y="132.1">26</text>
<text x="70.8" y="134.6">28</text>
<text x="70.8" y="137.2">30</text>
<text x="285.3" y="135.9">C</text>
<text x="61.9" y="139.7">31</text>
<text x="61.9" y="142.2">33</text>
<text x="70.8" y="139.7">32</text>
<text x="70.8" y="142.2">34</text>
<text x="61.9" y="144.8">35</text>
<text x="61.9" y="147.3">37</text>
<text x="61.9" y="149.9">39</text>
<text x="70.8" y="144.8">36</text>
<text x="70.8" y="147.3">38</text>
<text x="70.8" y="149.9">40</text>
<text x="10.3" y="185.9">D</text>
<text x="285.3" y="185.9">D</text>
<text x="35" y="199.9">1</text>
<text x="85" y="199.9">2</text>
<text x="135" y="199.9">3</text>
<text x="185" y="199.9">4</text>
<text x="235" y="199.9">5</text>
<text x="285" y="199.9">6</text>
</g>
<g font-size="1.8" fill="#0000c2">
<text x="53.3" y="26.6">SENSOR INPUT</text>
<text x="232.4" y="26.6">LEDS</text>
</g>
<g font-size="1.8" fill="#008484">
<text x="105.6" y="29.4">F1</text>
<text x="35.8" y="32.6">J1</text>
<text x="79" y="30.1">J9</text>
<text x="91.9" y="33.9">VBUS</text>
<text x="103" y="32">0.5A/30V</text>
<text x="131.9" y="30.1">J10</text>
<text x="145.2" y="33.9">VBUS</text>
<text x="160.1" y="33.9">VBUS</text>
<text x="196.4" y="34">RN9</text>
<text x="93.2" y="39">CC1</text>
<text x="93.2" y="41.5">CC2</text>
<text x="105.1" y="41.5">5K1</text>
<text x="105.1" y="36.4">R78</text>
<text x="105.1" y="39">5K1</text>
<text x="112.2" y="36.4">+5V</text>
<text x="146.6" y="39">CC1</text>
<text x="146.6" y="41.5">CC2</text>
<text x="158.4" y="41.5">5K1</text>
<text x="158.4" y="36.4">R80</text>
<text x="158.4" y="39">5K1</text>
<text x="196.3" y="36.6">4.7K</text>
<text x="206.7" y="37.7">D32</text>
<text x="206.7" y="40.3">D33</text>
<text x="218.9" y="37.7">BLUE_LED</text>
<text x="219.4" y="40.3">RED_LED</text>
<text x="105.1" y="44.1">R79</text>
<text x="106.3" y="46.6">D28</text>
<text x="112.7" y="46.6">D_TVS</text>
<text x="158.4" y="44.1">R81</text>
<text x="159.7" y="46.6">D30</text>
<text x="166.1" y="46.6">D_TVS</text>
<text x="206.7" y="45.3">D35</text>
<text x="206.7" y="42.8">D34</text>
<text x="218.9" y="45.3">BLUE_LED</text>
<text x="219.4" y="42.8">RED_LED</text>
<text x="94.5" y="51.7">D+</text>
<text x="106.3" y="51.7">D29</text>
<text x="112.7" y="51.7">D_TVS</text>
<text x="147.8" y="51.7">D+</text>
<text x="159.7" y="51.7">D31</text>
<text x="166.1" y="51.7">D_TVS</text>
<text x="195.9" y="50.5">RN10</text>
<text x="196.3" y="53.1">4.7K</text>
<text x="35.8" y="58">J2</text>
<text x="94.5" y="54.2">D+</text>
<text x="147.8" y="54.2">D+</text>
<text x="206.7" y="54.2">D36</text>
<text x="206.7" y="59.3">D38</text>
<text x="206.7" y="56.8">D37</text>
<text x="218.9" y="54.2">BLUE_LED</text>
<text x="219.4" y="59.3">RED_LED</text>
<text x="219.4" y="56.8">RED_LED</text>
<text x="80.6" y="65.3" transform="rotate(-90 80.6 65.3)">SHIELD</text>
<text x="88.3" y="65.3" transform="rotate(-90 88.3 65.3)">GND</text>
<text x="92.1" y="61.8">SBU1</text>
<text x="92.1" y="64.4">SBU2</text>
<text x="134" y="65.3" transform="rotate(-90 134 65.3)">SHIELD</text>
<text x="141.6" y="65.3" transform="rotate(-90 141.6 65.3)">GND</text>
<text x="145.4" y="61.8">SBU1</text>
<text x="145.4" y="64.4">SBU2</text>
<text x="206.7" y="61.8">D39</text>
<text x="218.9" y="61.8">BLUE_LED</text>
<text x="195.9" y="68.3">RN11</text>
<text x="196.3" y="70.8">4.7K</text>
<text x="35.8" y="73.3">J3</text>
<text x="81.7" y="77.1">+5V</text>
<text x="99.5" y="77.1">+5V</text>
<text x="134.7" y="77.1">VBUS</text>
<text x="206.7" y="72">D40</text>
<text x="206.7" y="74.5">D41</text>
<text x="206.7" y="77.1">D42</text>
<text x="218.9" y="72">BLUE_LED</text>
<text x="219.4" y="74.5">RED_LED</text>
<text x="219.4" y="77.1">RED_LED</text>
<text x="83.2" y="81.7">C61</text>
<text x="101" y="82.6">C62</text>
<text x="136.6" y="82.6">C63</text>
<text x="206.7" y="79.6">D43</text>
<text x="218.9" y="79.6">BLUE_LED</text>
<text x="84" y="84.2">220uF/10V</text>
<text x="101.7" y="85.1">10uF/16V</text>
<text x="137.2" y="85.1">10uF/16V</text>
<text x="66.3" y="98.7">J8</text>
<text x="30.8" y="122.8">J7</text>
</g>
<g font-size="1.8" fill="#848400">
<text x="58.6" y="35.2">IN1</text>
<text x="58.6" y="37.7">IN2</text>
<text x="58.6" y="40.3">IN3</text>
<text x="187.1" y="41.5">LED2</text>
<text x="187.1" y="39">LED1</text>
<text x="58.6" y="42.8">IN4</text>
<text x="58.6" y="45.3">IN5</text>
<text x="58.6" y="47.9">IN6</text>
<text x="187.1" y="46.6">LED4</text>
<text x="187.1" y="44.1">LED3</text>
<text x="58.6" y="50.4">IN7</text>
<text x="58.6" y="53">IN8</text>
<text x="108.1" y="58">USB1_DN</text>
<text x="161.5" y="58">USB2_DN</text>
<text x="187.1" y="58">LED6</text>
<text x="187.1" y="55.5">LED5</text>
<text x="108.1" y="60.6">USB1_DP</text>
<text x="161.5" y="60.6">USB2_DP</text>
<text x="187.1" y="60.6">LED7</text>
<text x="187.1" y="63.1">LED8</text>
<text x="187.1" y="75.8">STA2</text>
<text x="187.1" y="73.3">STA1</text>
<text x="187.1" y="78.4">STA3</text>
<text x="187.1" y="80.9">STA4</text>
<text x="39.6" y="102.5">DIN1</text>
<text x="39.6" y="107.6">DIN3</text>
<text x="39.6" y="105">DIN2</text>
<text x="39.6" y="112.6">DIN5</text>
<text x="39.6" y="110.1">DIN4</text>
<text x="39.6" y="115.2">DIN6</text>
<text x="39.6" y="117.7">DIN7</text>
<text x="39.6" y="120.3">DIN8</text>
</g>
</svg>
